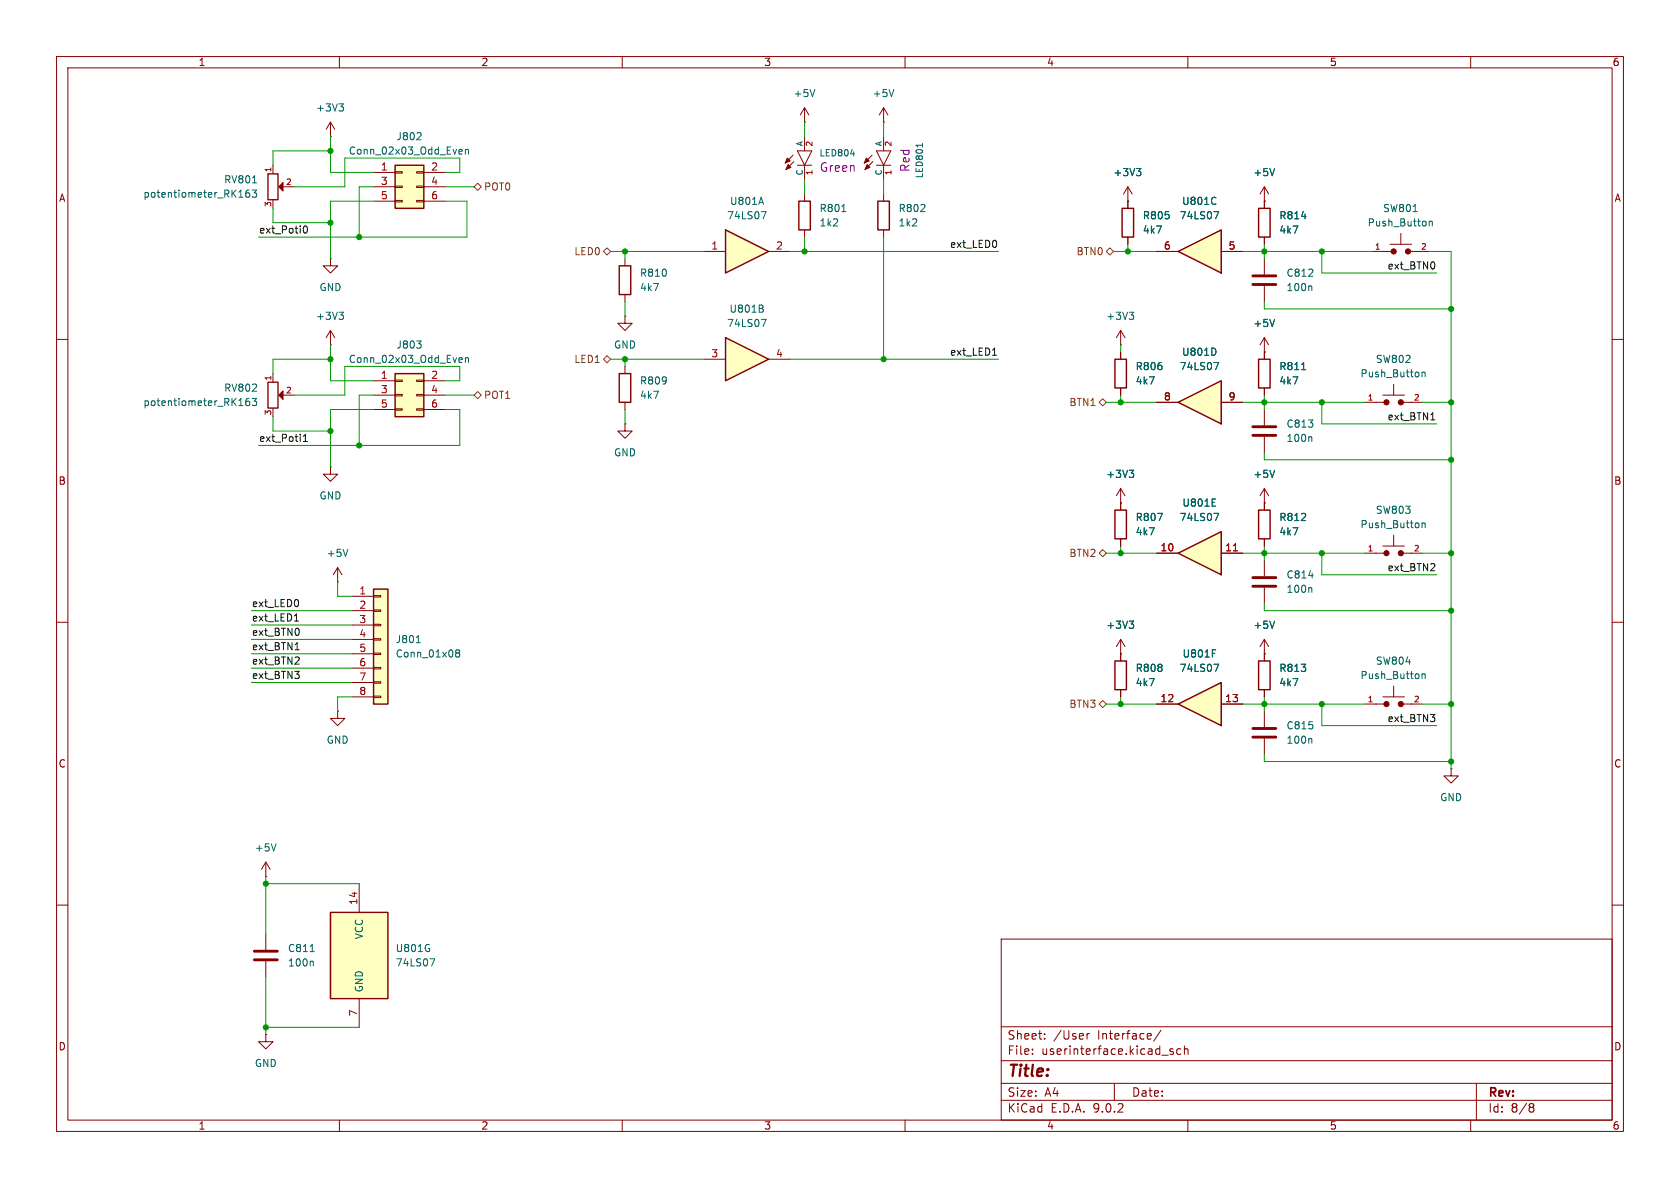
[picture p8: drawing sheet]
<svg xmlns="http://www.w3.org/2000/svg" width="297mm" height="210mm" viewBox="0 0 297 210" stroke-linecap="round" stroke-linejoin="round" font-family="sans-serif">
<g fill="none" stroke="#840000" stroke-width=".18">
<path d="M10 10h277v190h-277zM12 12h273v186h-273zM60 10v2M110 10v2M160 10v2M210 10v2M260 10v2M223.5 45.7v2.8M223.5 50.5v2.8M223.5 59.7v3.8M223.5 59.7l-.7 1.3M223.5 59.7l.8 1.3"/>
<path d="M10 60h2M223.5 62.2h.1M223.5 68.6v1.3M223.5 72.4v2.8M223.5 77.2v2.8M241.3 71.1h3.3M244.5 69.9h3.8M246.4 67.9v2M248.2 71.1h3.3M285 60h2M241.3 97.8h3.3M244.5 96.5h3.8"/>
<path d="M246.4 94.6v1.9M248.2 97.8h3.3M10 110h2M59.7 102.9h.1M59.7 100.3l-.8 1.3M59.7 100.3l.8 1.3M59.7 100.3v2.6M285 110h2M10 160h2M47 165.1v2.8M47 169.9v2.8M177 166h108v32h-108z"/>
<path d="M285 160h2M60 198v2M110 198v2M160 198v2M177 194.5h108M177 191.5h108M177 187.5h108M177 181.5h108M182.5 186.3v.1M182.5 185.5v.1M184.7 183.6v.1M184.7 182.8v.1"/>
<path d="M192.2 182.7v1M192.6 182.7l-.3 .1-.1 .2M197 191.5v3M205.2 182.1l-1.2 2M207.4 185.5l-.4-.1-.2 .2 .1 .2 .5 .2v.3h-.6M208.7 185.5l-.4-.1-.3 .3v.4l.2 .2h.5M209.4 185.5l.2-.1 .4 .1v.9M209.4 184.9v1.5M210 198v2M260 198v2M261 191.5v6.5M270.6 195.1l.4 .1 .2 .2-.3 .3"/>
<path d="M270.6 195.7h.3M270.9 195.7l.2 .2 .1 .4-.2 .2-.4 .1"/>
</g>
<path d="M225.3 56.5l-.4 1.2M231.7 50.5l.2 .2v.7M230.1 65.3h.7M231.7 77.2l.2 .2v.6M251.4 65.8v.8M251.4 65.9l.2-.1h.3v.8M61.5 97.1l-.4 1.3M251.4 92.4v.9M251.4 92.6l.2-.2 .3 .1v.8M54.8 168.2h.8M55.2 169.9l.2 .2v.7" fill="none" stroke="#006464" stroke-width=".18"/>
<path d="M221.5 48.8h4.1M221.5 50.3h4.1M221.5 75.4h4.1M221.5 77h4.1M45 168.1h4M45 169.7h4" fill="none" stroke="#840000" stroke-width=".51"/>
<path d="M222.5 63.5h2v5.1h-2z" fill="none" stroke="#840000" stroke-width=".25"/>
<g fill="#840000" stroke="#840000" stroke-width=".18">
<circle cx="245.1" cy="71.1" r=".46"/>
<circle cx="247.6" cy="71.1" r=".46"/>
<circle cx="245.1" cy="97.8" r=".46"/>
<circle cx="247.6" cy="97.8" r=".46"/>
</g>
<path d="M58.4 161.3h10.2v15.2h-10.2z" fill="#ffffc2"/>
<path d="M58.4 161.3h10.2v15.2h-10.2z" fill="none" stroke="#840000" stroke-width=".25"/>
<path d="M63.5 156.2v5.1M63.5 176.5v5.1" fill="none" stroke="#840000" stroke-width=".18"/>
<path d="M76 169.5h.9l-.6 1.3" fill="none" stroke="#006464" stroke-width=".18"/>
<path d="M66 104.1h2.6v20.4h-2.6z" fill="#ffffc2"/>
<path d="M141.2 35.6h2.1v5h-2.1zM155.2 35.6h2v5h-2zM198.4 36.8h2v5.1h-2zM222.5 90.2h2v5.1h-2zM66 104.1h2.6v20.4h-2.6z" fill="none" stroke="#840000" stroke-width=".25"/>
<g fill="none" stroke="#840000" stroke-width=".18">
<path d="M142.2 19.1v2.5M142.2 19.1l-.7 1.2M142.2 19.1l.8 1.2M156.2 19.1v2.5M156.2 19.1l-.8 1.2M156.2 19.1l.8 1.2M140.2 27.4l-1.4 1.4M140.3 28.6l-1.4 1.4M141 29.2h2.5M141 26.7h2.5l-1.3 2.5zM142.2 21.6h.1M142.2 24.1v2.6"/>
<path d="M142.2 29.2v2.6M142.2 34.3v1.3M154.2 27.4l-1.4 1.4M154.3 28.6l-1.4 1.4M154.9 29.2h2.6M154.9 26.7h2.6l-1.3 2.5zM156.2 21.6h.1M156.2 24.1v2.6M156.2 29.2v2.6M156.2 34.3v1.3M199.4 35.6h.1M199.4 33l.8 1.3"/>
<path d="M199.4 33l-.8 1.3M199.4 33v3.8M142.2 40.6v1.3M156.2 40.6v1.3M198.1 58.4l.8 1.3M198.1 58.4l-.7 1.3M198.1 58.4v2.6M199.4 41.9v1.3M48.3 66v1.5M48.3 72.2v1.5M50.1 69.9h2M198.1 61h.1"/>
<path d="M58.4 82.6v1.2h1.3l-1.3 1.3-1.3-1.3h1.3M58.4 82.6h.1M223.5 88.9v1.3M223.5 95.3v1.2M62.2 105.4h3.8M62.2 108h3.8M62.2 110.5h3.8M62.2 113h3.8M62.2 115.6h3.8M62.2 118.1h3.8M66 105.3h1.3v.2h-1.3zM66 107.8h1.3v.3h-1.3z"/>
<path d="M66 110.4h1.3v.2h-1.3zM66 112.9h1.3v.3h-1.3zM66 115.4h1.3v.3h-1.3zM66 118h1.3v.2h-1.3zM59.7 125.7v1.3h1.3l-1.3 1.3-1.3-1.3h1.3M59.7 125.7h.1M62.2 120.7h3.8M62.2 123.2h3.8M66 120.5h1.3v.3h-1.3zM66 123.1h1.3v.2h-1.3zM47 154.9h.1M47 152.4l-.8 1.3"/>
<path d="M47 152.4l.8 1.3M47 152.4v2.5"/>
</g>
<g fill="none" stroke="#006464" stroke-width=".18">
<path d="M144.1 15.8l-.5 1.3M158 15.8l-.4 1.3M148.8 37.4h.7M150.4 27.2h.7M163.1 25.4v.6M200.9 29.8h.8l-.4 .5M201.4 30.3l.3 .2v.3l-.3 .3M199.6 55.2h.8l-.4 .5M200.2 55.7l.2 .2v.3l-.2 .3M44 70.4l-.3 .1a.86 .86 0 0 0 0 1.2l.4-.1 .1-.4-.3-.3h-.2l-.3 .3M44.6 70.4h.8l-.5 .5 .4 .1v.6l-.2 .1-.5-.1M73.6 113.6h.7"/>
<path d="M80.8 115.4l-.3-.2 .3-.3h.2l.3 .2-.3 .3M80.8 115.4l-.3 .3 .1 .3 .2 .1h.3l.2-.2v-.2l-.3-.3M80.8 115.4h.2M48.8 149.2l-.4 1.2"/>
</g>
<g fill="#840000" stroke="#840000" stroke-width=".18">
<path d="M153.3 29.1l.5 .5-.9 .4z"/>
<path d="M153.2 27.9l.5 .5-.9 .4z"/>
<path d="M139.3 29.1l.5 .5-.9 .4z"/>
<path d="M139.2 27.9l.5 .5-.9 .4z"/>
<path d="M50 69.1v1.5l-.7-.7z"/>
</g>
<path d="M47.4 67.6h1.7v4.5h-1.7z" fill="none" stroke="#840000" stroke-width=".24"/>
<path d="M208.3 44.5l7.6-3.9v7.7z" fill="#ffffc2"/>
<path d="M208.3 44.5l7.6-3.9v7.7z" fill="none" stroke="#840000" stroke-width=".25"/>
<path d="M204.5 44.5h3.8M215.9 44.5h3.8" fill="none" stroke="#840000" stroke-width=".18"/>
<path d="M214.6 37.4h.8l-.5 1.3M214.9 34.9l.1 .1M215 36l-.1 .1" fill="none" stroke="#006464" stroke-width=".18"/>
<path d="M208.3 97.8l7.6-3.8v7.6z" fill="#ffffc2"/>
<path d="M197.1 90.2h2v5.1h-2zM208.3 97.8l7.6-3.8v7.6z" fill="none" stroke="#840000" stroke-width=".25"/>
<path d="M198.1 88.9h.1M198.1 86.4l.8 1.2M198.1 86.4l-.7 1.2M198.1 86.4v3.8M198.1 95.3v1.2M204.5 97.8h3.8M215.9 97.8h3.8" fill="none" stroke="#840000" stroke-width=".18"/>
<path d="M218 97.4h.8" fill="none" stroke="#a90000" stroke-width=".18"/>
<path d="M199.6 83.1h.8l-.4 .5M200.2 83.6l.2 .3v.3l-.2 .2M204.6 90.7h.9l-.6 1.3M214.3 89.5h.6M214.3 88.2h.6M214.6 90.7h.8l-.5 1.3" fill="none" stroke="#006464" stroke-width=".18"/>
<path d="M208.3 71.1l7.6-3.8v7.6z" fill="#ffffc2"/>
<path d="M197.1 63.5h2v5.1h-2zM208.3 71.1l7.6-3.8v7.6zM197.1 116.8h2v5.1h-2z" fill="none" stroke="#840000" stroke-width=".25"/>
<path d="M198.1 62.2v1.3M198.1 68.6v1.3M204.5 71.1h3.8M215.9 71.1h3.8M198.1 115.6h.1M198.1 113v3.8M198.1 113l.8 1.3M198.1 113l-.7 1.3M198.1 121.9v1.3" fill="none" stroke="#840000" stroke-width=".18"/>
<path d="M214.6 64.1h.8l-.5 1.2M214.9 61.8v.7M199.6 109.8h.8l-.4 .5M200.2 110.3l.2 .2v.3l-.2 .3" fill="none" stroke="#006464" stroke-width=".18"/>
<path d="M208.3 124.5l7.6-3.8v7.6z" fill="#ffffc2"/>
<path d="M208.3 124.5l7.6-3.8v7.6z" fill="none" stroke="#840000" stroke-width=".25"/>
<path d="M48.3 29.2v1.5M48.3 35.3v1.5M50.1 33h2M204.5 124.5h3.8M215.9 124.5h3.8M47 182.9v1.3h1.3l-1.3 1.2-1.3-1.2h1.3M47 182.9h.1" fill="none" stroke="#840000" stroke-width=".18"/>
<path d="M44 33.6l-.3 .1a.86 .86 0 0 0 0 1.2l.4-.2 .1-.4-.3-.2h-.3l-.2 .2M44.6 33.6h.8l-.5 .5 .4 .1v.5l-.2 .2-.5-.2M44.6 32.3h.8M214.3 114.9h.6M214.6 117.4h.8l-.5 1.3" fill="none" stroke="#006464" stroke-width=".18"/>
<path d="M47.4 30.7h1.7v4.6h-1.7z" fill="none" stroke="#840000" stroke-width=".24"/>
<path d="M50 32.3v1.5l-.7-.8z" fill="#840000" stroke="#840000" stroke-width=".18"/>
<path d="M69.8 66h5.1v7.7h-5.1z" fill="#ffffc2"/>
<path d="M69.8 66h5.1v7.7h-5.1z" fill="none" stroke="#840000" stroke-width=".25"/>
<g fill="none" stroke="#840000" stroke-width=".18">
<path d="M58.4 24.1h.1M58.4 21.6l.8 1.3M58.4 21.6l-.7 1.3M58.4 21.6v2.5M58.4 45.7v1.3h1.3l-1.3 1.3-1.3-1.3h1.3M58.4 45.7h.1M58.4 58.4v2.6M58.4 58.4l.8 1.3M58.4 58.4l-.7 1.3M58.4 61h.1M66 67.3h3.8M66 69.9h3.8"/>
<path d="M66 72.4h3.8M69.8 67.2h1.3v.2h-1.3zM69.8 69.7h1.3v.3h-1.3zM69.8 72.3h1.3v.2h-1.3zM73.7 67.2h1.2v.2h-1.2zM73.7 69.7h1.2v.3h-1.2zM73.7 72.3h1.2v.2h-1.2zM74.9 67.3h3.8M74.9 69.9h3.8M74.9 72.4h3.8"/>
</g>
<path d="M59.9 18.4h.8l-.4 .4M60.5 18.8l.2 .3v.3l-.2 .2M59.9 55.2h.8l-.4 .5M60.5 55.7l.2 .2v.3l-.2 .3M73.7 60.3h.7l-.4 .5M74.3 60.8l.1 .2-.1 .5M81.3 63.2l.4 .1v.2l-.6 .2M81.7 64l-.4 .1M82.3 63.4l.2-.2 .3 .1v.8M82.3 63.2v.9" fill="none" stroke="#006464" stroke-width=".18"/>
<path d="M69.8 29.2h5.1v7.6h-5.1z" fill="#ffffc2"/>
<path d="M69.8 29.2h5.1v7.6h-5.1zM222.5 36.8h2v5.1h-2zM109.5 47h2v5.1h-2z" fill="none" stroke="#840000" stroke-width=".25"/>
<g fill="none" stroke="#840000" stroke-width=".18">
<path d="M66 30.5h3.8M66 33h3.8M66 35.6h3.8M69.8 30.4h1.3v.2h-1.3zM69.8 32.9h1.3v.2h-1.3zM69.8 35.4h1.3v.3h-1.3zM73.7 30.4h1.2v.2h-1.2zM73.7 32.9h1.2v.2h-1.2zM73.7 35.4h1.2v.3h-1.2zM74.9 30.5h3.8M74.9 33h3.8M74.9 35.6h3.8"/>
<path d="M223.5 35.6h.1M223.5 33v3.8M223.5 33l-.7 1.3M223.5 33l.8 1.3M110.5 45.7v1.3M110.5 52.1v1.2M223.5 41.9v1.3M242.6 44.5h3.3M245.7 43.2h3.9M247.6 41.3v1.9M249.4 44.5h3.3M110.5 74.9v1.3h1.3l-1.3 1.3-1.3-1.3h1.3"/>
<path d="M110.5 74.9h.1M223.5 88.9h.1M223.5 86.4v2.5M223.5 99.1v2.8M223.5 86.4l-.7 1.2M223.5 86.4l.8 1.2M223.5 115.6h.1M223.5 103.9v2.8M223.5 113v2.6M223.5 113l-.7 1.3M223.5 113l.8 1.3"/>
</g>
<g fill="none" stroke="#006464" stroke-width=".18">
<path d="M74.3 23.5l.1 .2v.3l-.7 .7h.7M81.3 26.4l.4 .1v.2l-.6 .1M81.7 27.2h-.4M82.3 26.5l.2-.1 .3 .1v.7M82.3 26.4v.8M225.3 29.8l-.4 1.3M230.1 38.3h.8M249.8 37.4h.8M252.7 39.1v.8M252.7 39.2l.2-.1 .3 .1v.7M225.3 83.1l-.4 1.3M225.3 109.8l-.4 1.3"/>
<path d="M231.4 101.8h.8M231.7 103.9l.2 .2v.6"/>
</g>
<g fill="#840000" stroke="#840000" stroke-width=".18">
<circle cx="246.4" cy="44.5" r=".46"/>
<circle cx="248.9" cy="44.5" r=".46"/>
</g>
<path d="M221.5 102.1h4.1M221.5 103.6h4.1" fill="none" stroke="#840000" stroke-width=".51"/>
<path d="M128.3 59.7l7.6 3.8-7.6 3.8z" fill="#ffffc2"/>
<path d="M128.3 59.7l7.6 3.8-7.6 3.8zM109.5 66h2v5.1h-2zM222.5 116.8h2v5.1h-2z" fill="none" stroke="#840000" stroke-width=".25"/>
<path d="M110.5 55.9v1.3h1.3l-1.3 1.2-1.3-1.2h1.3M110.5 55.9h.1M110.5 64.8v1.2M110.5 71.1v1.3M124.5 63.5h3.8M135.9 63.5h3.8M223.5 115.6v1.2M223.5 121.9v1.3" fill="none" stroke="#840000" stroke-width=".18"/>
<path d="M134.6 56.5h.8l-.5 1.2M134.7 54.5l.3 .3-.1 .3-.2 .1M134.8 54l.1 .2-.1 .3" fill="none" stroke="#006464" stroke-width=".18"/>
<path d="M128.3 40.6l7.6 3.9-7.6 3.8z" fill="#ffffc2"/>
<path d="M128.3 40.6l7.6 3.9-7.6 3.8z" fill="none" stroke="#840000" stroke-width=".25"/>
<g fill="none" stroke="#840000" stroke-width=".18">
<path d="M199.4 35.6h.1M199.4 35.6v1.2M223.5 35.6h.1M223.5 35.6v1.2M124.5 44.5h3.8M135.9 44.5h3.8M199.4 41.9v1.3M204.5 44.5h3.8M215.9 44.5h3.8M223.5 41.9v1.3M198.1 62.2v1.3M198.1 68.6v1.3"/>
<path d="M204.5 71.1h3.8M215.9 71.1h3.8M223.5 62.2h.1M223.5 62.2v1.3M223.5 68.6v1.3M198.1 88.9h.1M198.1 88.9v1.3M198.1 95.3v1.2M204.5 97.8h3.8M215.9 97.8h3.8M223.5 88.9h.1M223.5 88.9v1.3"/>
<path d="M223.5 95.3v1.2M198.1 115.6h.1M198.1 115.6v1.2M223.5 115.6h.1M223.5 115.6v1.2M198.1 121.9v1.3M204.5 124.5h3.8M215.9 124.5h3.8M223.5 121.9v1.3M223.5 125.7v2.8M223.5 130.6v2.8M241.3 124.5h3.3"/>
<path d="M244.5 123.2h3.8M246.4 121.3v1.9M248.2 124.5h3.3M256.5 135.9v1.3h1.3l-1.3 1.2-1.2-1.2h1.2M256.5 135.9h.1"/>
</g>
<g fill="none" stroke="#006464" stroke-width=".18">
<path d="M134.6 34.9l.4 1.2M134.6 37.4h.8l-.5 1.3M200.9 29.8h.8l-.4 .5M201.4 30.3l.3 .2v.3l-.3 .3M214.6 37.4h.8l-.5 1.3M214.9 34.9l.1 .1M215 36l-.1 .1M225.3 29.8l-.4 1.3M230.1 38.3h.8M225.3 56.5l-.4 1.2M214.6 64.1h.8l-.5 1.2M214.9 61.8v.7"/>
<path d="M230.1 65.3h.7M199.6 83.1h.8l-.4 .5M200.2 83.6l.2 .3v.3l-.2 .2M204.6 90.7h.9l-.6 1.3M214.3 89.5h.6M214.3 88.2h.6M214.6 90.7h.8l-.5 1.3M225.3 83.1l-.4 1.3M199.6 109.8h.8l-.4 .5M200.2 110.3l.2 .2v.3l-.2 .3M214.3 114.9h.6M214.6 117.4h.8l-.5 1.3"/>
<path d="M225.3 109.8l-.4 1.3M251.4 119.1v.9M251.4 119.2l.2-.1 .3 .1v.8M231.7 130.5l.2 .2v.7"/>
</g>
<path d="M221.5 128.8h4.1M221.5 130.3h4.1" fill="none" stroke="#840000" stroke-width=".51"/>
<g fill="#840000" stroke="#840000" stroke-width=".18">
<circle cx="245.1" cy="124.5" r=".46"/>
<circle cx="247.6" cy="124.5" r=".46"/>
</g>
<path d="M83.8 33l.7-.6 .6 .6-.6 .7zM106.7 44.5l.6-.7 .6 .7-.6 .6zM195.6 44.5l.6-.7 .6 .7-.6 .6zM83.8 69.9l.7-.7 .6 .7-.6 .6zM107.3 62.9l.6 .6-.6 .6-.6-.6zM194.3 71.1l.6-.6 .7 .6-.7 .7zM194.3 97.8l.6-.6 .7 .6-.7 .6zM194.3 124.5l.6-.7 .7 .7-.7 .6z" fill="none" stroke="#725600" stroke-width=".18"/>
<g fill="none" stroke="#0f0f0f" stroke-width=".18">
<path d="M53.6 40.4l.1-.3 .2-.2a.68 .68 0 0 1 .5 .7 .68 .68 0 0 1-.5 .6l-.2-.1-.1-.4M176.1 42.7v.8M253.6 46.5v.8M53.6 78h.7M53.6 77.1l.4-.3v1.2M175.5 62.8h.7M252.9 74.2h.8M253.6 99.7v.5M52 109.8h.8M52.1 118.7h.8l-.4 .5M52.1 117.4h.8M52.2 114.9h.7"/>
<path d="M52.7 106.2v.8M52.8 111.3v.8M52.8 116.3v.4M52.8 119.3v.5M252.9 100.9h.8M252.9 126.3h.8l-.5 .5M253.6 126.9v.5"/>
</g>
<g fill="none" stroke="#009600" stroke-width=".18">
<path d="M48.3 36.8v2.6h10.1M58.4 24.1v6.4h7.6M58.4 26.7h-10.1v2.5M66 35.6h-7.6v10.1M66 33h-2.5v8.9M78.7 30.5h2.6v-2.6h-20.3v5.1h-8.9M78.7 35.6h3.8v6.3h-36.8M78.7 33h5.1M142.2 21.6v2.5M142.2 31.8v2.5M156.2 21.6v2.5M156.2 31.8v2.5"/>
<path d="M107.9 44.5h16.6M110.5 44.5v1.2M110.5 53.3v2.6M139.7 44.5h36.8M142.2 41.9v2.6M156.2 41.9v21.6M196.8 44.5h7.7M199.4 43.2v1.3M219.7 44.5h22.9M223.5 43.2v2.5M223.5 53.3v1.3h33M233.7 44.5v3.8h20.3"/>
<path d="M252.7 44.5h3.8v91.4M48.3 73.7v2.5h10.1M58.4 61v6.3h7.6M58.4 63.5h-10.1v2.5M66 69.9h-2.5v8.8M66 72.4h-7.6v10.2M78.7 67.3h2.6v-2.5h-20.3v5.1h-8.9M78.7 72.4h2.6v6.3h-35.6M78.7 69.9h5.1M107.9 63.5h16.6M110.5 63.5v1.3M110.5 72.4v2.5"/>
<path d="M139.7 63.5h36.8M195.6 71.1h8.9M198.1 61v1.2M198.1 69.9v1.2M219.7 71.1h21.6M223.5 69.9v2.5M233.7 71.1v3.8h20.3M251.5 71.1h5M195.6 97.8h8.9M198.1 96.5v1.3M219.7 97.8h21.6M223.5 80v1.3h33"/>
<path d="M223.5 96.5v2.6M233.7 97.8v3.8h20.3M251.5 97.8h5M44.4 108h17.8M44.4 113h17.8M44.4 110.5h17.8M44.4 115.6h17.8M44.4 118.1h17.8M59.7 102.9v2.5h2.5M223.5 106.7v1.3h33M44.4 120.7h17.8M62.2 123.2h-2.5v2.5"/>
<path d="M195.6 124.5h8.9M198.1 123.2v1.3M219.7 124.5h21.6M223.5 123.2v2.5M223.5 133.4v1.2h33M233.7 124.5v3.8h20.3M251.5 124.5h5M47 154.9v10.2M47 156.2h16.5M47 172.7v10.2M47 181.6h16.5"/>
</g>
<path d="M218 97.4h.8" fill="none" stroke="#a90000" stroke-width=".18"/>
<g fill="#009600" stroke="#009600" stroke-width=".18">
<circle cx="256.5" cy="108" r=".46"/>
<circle cx="256.5" cy="97.8" r=".46"/>
<circle cx="223.5" cy="97.8" r=".46"/>
<circle cx="233.7" cy="97.8" r=".46"/>
<circle cx="223.5" cy="124.5" r=".46"/>
<circle cx="233.7" cy="124.5" r=".46"/>
<circle cx="256.5" cy="134.6" r=".46"/>
<circle cx="256.5" cy="124.5" r=".46"/>
<circle cx="110.5" cy="44.5" r=".46"/>
<circle cx="142.2" cy="44.5" r=".46"/>
<circle cx="110.5" cy="63.5" r=".46"/>
<circle cx="198.1" cy="71.1" r=".46"/>
<circle cx="156.2" cy="63.5" r=".46"/>
<circle cx="47" cy="156.2" r=".46"/>
<circle cx="58.4" cy="76.2" r=".46"/>
<circle cx="63.5" cy="78.7" r=".46"/>
<circle cx="47" cy="181.6" r=".46"/>
<circle cx="256.5" cy="54.6" r=".46"/>
<circle cx="256.5" cy="81.3" r=".46"/>
<circle cx="256.5" cy="71.1" r=".46"/>
<circle cx="223.5" cy="44.5" r=".46"/>
<circle cx="233.7" cy="44.5" r=".46"/>
<circle cx="58.4" cy="39.4" r=".46"/>
<circle cx="58.4" cy="63.5" r=".46"/>
<circle cx="63.5" cy="41.9" r=".46"/>
<circle cx="58.4" cy="26.7" r=".46"/>
<circle cx="198.1" cy="124.5" r=".46"/>
<circle cx="223.5" cy="71.1" r=".46"/>
<circle cx="233.7" cy="71.1" r=".46"/>
<circle cx="198.1" cy="97.8" r=".46"/>
<circle cx="199.4" cy="44.5" r=".46"/>
</g>
<text font-size="2.8" fill="#840000" x="178" y="190.9">Title:</text>
<g font-size="2.1" fill="#840084">
<text x="144.8" y="30.6">Green</text>
<text x="161" y="30.5" transform="rotate(-90 161 30.5)">Red</text>
</g>
<g font-size="2.1" fill="#840000">
<text x="178" y="184">Sheet:</text>
<text x="186.2" y="184">/User</text>
<text x="194.1" y="184">Interface/</text>
<text x="178" y="186.7">File:</text>
<text x="184.1" y="186.7">userinterface.kicad_sch</text>
<text x="178" y="196.9">KiCad</text>
<text x="178" y="194.1">Size:</text>
<text x="184.7" y="194.1">A4</text>
<text x="185.7" y="196.9">E.D.A.</text>
<text x="193.3" y="196.9">9.0.2</text>
<text x="200" y="194.1">Date:</text>
<text x="263" y="194.3">Rev:</text>
<text x="263" y="196.9">Id:</text>
<text x="267.1" y="196.9">8/8</text>
</g>
<g font-size="1.8" fill="#840000">
<text x="35" y="11.9">1</text>
<text x="85" y="11.9">2</text>
<text x="135" y="11.9">3</text>
<text x="185" y="11.9">4</text>
<text x="235" y="11.9">5</text>
<text x="285" y="11.9">6</text>
<text x="10.3" y="35.9">A</text>
<text x="285.3" y="35.9">A</text>
<text x="10.3" y="85.9">B</text>
<text x="285.3" y="85.9">B</text>
<text x="10.3" y="135.9">C</text>
<text x="285.3" y="135.9">C</text>
<text x="10.3" y="185.9">D</text>
<text x="285.3" y="185.9">D</text>
<text x="35" y="199.9">1</text>
<text x="85" y="199.9">2</text>
<text x="135" y="199.9">3</text>
<text x="185" y="199.9">4</text>
<text x="235" y="199.9">5</text>
<text x="285" y="199.9">6</text>
</g>
<g font-size="1.8" fill="#006464">
<text x="140.2" y="17.4">+5V</text>
<text x="154.2" y="17.4">+5V</text>
<text x="55.8" y="19.9">+3V3</text>
<text x="61.6" y="27.5">Conn_02x03_Odd_Even</text>
<text x="70" y="25">J802</text>
<text x="25.2" y="35.2">potentiometer_RK163</text>
<text x="39.5" y="32.6">RV801</text>
<text x="196.7" y="31.3">+3V3</text>
<text x="221.5" y="31.3">+5V</text>
<text x="128.4" y="39">74LS07</text>
<text x="129" y="36.4">U801A</text>
<text x="144.8" y="37.7">R801</text>
<text x="144.8" y="40.2">1k2</text>
<text x="158.8" y="37.7">R802</text>
<text x="158.8" y="40.2">1k2</text>
<text x="201.9" y="39">R805</text>
<text x="201.9" y="41.5">4k7</text>
<text x="208.5" y="39">74LS07</text>
<text x="208.9" y="36.4">U801C</text>
<text x="226.1" y="39">R814</text>
<text x="226.1" y="41.5">4k7</text>
<text x="241.7" y="40.2">Push_Button</text>
<text x="244.4" y="37.7">SW801</text>
<text x="56.4" y="51.7">GND</text>
<text x="113" y="49.1">R810</text>
<text x="113" y="51.7">4k7</text>
<text x="227.3" y="49.1">C812</text>
<text x="227.3" y="51.7">100n</text>
<text x="55.8" y="56.7">+3V3</text>
<text x="128.4" y="58">74LS07</text>
<text x="128.9" y="55.5">U801B</text>
<text x="195.5" y="56.7">+3V3</text>
<text x="221.5" y="58">+5V</text>
<text x="61.6" y="64.4">Conn_02x03_Odd_Even</text>
<text x="70" y="61.8">J803</text>
<text x="108.5" y="61.8">GND</text>
<text x="200.7" y="65.6">R806</text>
<text x="208.5" y="65.6">74LS07</text>
<text x="208.9" y="63.1">U801D</text>
<text x="226.1" y="65.6">R811</text>
<text x="243.1" y="64.4">SW802</text>
<text x="25.2" y="72">potentiometer_RK163</text>
<text x="39.5" y="69.4">RV802</text>
<text x="113" y="68.2">R809</text>
<text x="113" y="70.7">4k7</text>
<text x="200.7" y="68.2">4k7</text>
<text x="226.1" y="68.2">4k7</text>
<text x="240.4" y="66.9">Push_Button</text>
<text x="227.3" y="75.8">C813</text>
<text x="108.5" y="80.9">GND</text>
<text x="227.3" y="78.3">100n</text>
<text x="56.4" y="88.5">GND</text>
<text x="195.5" y="84.7">+3V3</text>
<text x="208.9" y="89.8">U801E</text>
<text x="221.5" y="84.7">+5V</text>
<text x="200.7" y="92.3">R807</text>
<text x="200.7" y="94.8">4k7</text>
<text x="208.5" y="92.3">74LS07</text>
<text x="226.1" y="92.3">R812</text>
<text x="226.1" y="94.8">4k7</text>
<text x="240.4" y="93.6">Push_Button</text>
<text x="243.1" y="91">SW803</text>
<text x="57.7" y="98.7">+5V</text>
<text x="227.3" y="102.5">C814</text>
<text x="227.3" y="105">100n</text>
<text x="69.9" y="113.9">J801</text>
<text x="195.5" y="111.4">+3V3</text>
<text x="221.5" y="111.4">+5V</text>
<text x="69.9" y="116.4">Conn_01x08</text>
<text x="200.7" y="119">R808</text>
<text x="208.5" y="119">74LS07</text>
<text x="209" y="116.4">U801F</text>
<text x="226.1" y="119">R813</text>
<text x="243.1" y="117.7">SW804</text>
<text x="200.7" y="121.5">4k7</text>
<text x="226.1" y="121.5">4k7</text>
<text x="240.4" y="120.2">Push_Button</text>
<text x="57.7" y="131.7">GND</text>
<text x="227.3" y="129.1">C815</text>
<text x="227.3" y="131.7">100n</text>
<text x="254.5" y="141.8">GND</text>
<text x="45" y="150.7">+5V</text>
<text x="64.4" y="166.1" transform="rotate(-90 64.4 166.1)">VCC</text>
<text x="50.8" y="168.5">C811</text>
<text x="50.8" y="171">100n</text>
<text x="69.9" y="168.5">U801G</text>
<text x="69.9" y="171">74LS07</text>
<text x="64.4" y="175.5" transform="rotate(-90 64.4 175.5)">GND</text>
<text x="45" y="188.8">GND</text>
</g>
<g font-size="1.8" fill="#a90000">
<text x="67.2" y="30.2">1</text>
<text x="67.2" y="32.8">3</text>
<text x="67.2" y="35.3">5</text>
<text x="76.1" y="30.2">2</text>
<text x="76.1" y="32.8">4</text>
<text x="76.1" y="35.3">6</text>
<text x="125.7" y="44.2">1</text>
<text x="137.1" y="44.2">2</text>
<text x="205.7" y="44.2">6</text>
<text x="217.1" y="44.2">5</text>
<text x="125.7" y="63.2">3</text>
<text x="137.1" y="63.2">4</text>
<text x="67.2" y="67.1">1</text>
<text x="67.2" y="69.6">3</text>
<text x="76.1" y="67.1">2</text>
<text x="76.1" y="69.6">4</text>
<text x="205.7" y="70.9">8</text>
<text x="217.1" y="70.9">9</text>
<text x="67.2" y="72.1">5</text>
<text x="76.1" y="72.1">6</text>
<text x="205.1" y="97.5">10</text>
<text x="216.5" y="97.5">11</text>
<text x="63.4" y="105.2">1</text>
<text x="63.4" y="107.7">2</text>
<text x="63.4" y="110.2">3</text>
<text x="63.4" y="112.8">4</text>
<text x="63.4" y="115.3">5</text>
<text x="63.4" y="117.9">6</text>
<text x="63.4" y="120.4">7</text>
<text x="63.4" y="122.9">8</text>
<text x="205.1" y="124.2">12</text>
<text x="216.5" y="124.2">13</text>
<text x="63.2" y="160.1" transform="rotate(-90 63.2 160.1)">14</text>
<text x="63.2" y="179.8" transform="rotate(-90 63.2 179.8)">7</text>
</g>
<g font-size="1.8" fill="#725600">
<text x="85.5" y="33.9">POT0</text>
<text x="101.4" y="45.3">LED0</text>
<text x="190.2" y="45.3">BTN0</text>
<text x="101.4" y="64.4">LED1</text>
<text x="85.5" y="70.7">POT1</text>
<text x="188.9" y="72">BTN1</text>
<text x="188.9" y="98.7">BTN2</text>
<text x="188.9" y="125.3">BTN3</text>
</g>
<g font-size="1.8" fill="#0f0f0f">
<text x="45.7" y="41.4">ext_Poti0</text>
<text x="167.9" y="43.9">ext_LED0</text>
<text x="245.2" y="47.7">ext_BTN0</text>
<text x="167.9" y="63">ext_LED1</text>
<text x="245.2" y="74.4">ext_BTN1</text>
<text x="45.7" y="78.2">ext_Poti1</text>
<text x="245.2" y="101.1">ext_BTN2</text>
<text x="44.4" y="107.4">ext_LED0</text>
<text x="44.4" y="112.5">ext_BTN0</text>
<text x="44.4" y="110">ext_LED1</text>
<text x="44.4" y="115">ext_BTN1</text>
<text x="44.4" y="117.6">ext_BTN2</text>
<text x="44.4" y="120.1">ext_BTN3</text>
<text x="245.2" y="127.7">ext_BTN3</text>
</g>
<g font-size="1.6" fill="#006464">
<text x="144.8" y="27.9">LED804</text>
<text x="163.4" y="31.6" transform="rotate(-90 163.4 31.6)">LED801</text>
</g>
<g font-size="1.4" fill="#006464">
<text x="142" y="26" transform="rotate(-90 142 26)">A</text>
<text x="156" y="26" transform="rotate(-90 156 26)">A</text>
<text x="142" y="31.1" transform="rotate(-90 142 31.1)">C</text>
<text x="156" y="31.1" transform="rotate(-90 156 31.1)">C</text>
</g>
<g font-size="1.4" fill="#a90000">
<text x="144" y="26" transform="rotate(-90 144 26)">2</text>
<text x="157.9" y="26" transform="rotate(-90 157.9 26)">2</text>
<text x="48" y="30.6" transform="rotate(-90 48 30.6)">1</text>
<text x="50.5" y="32.8">2</text>
<text x="144" y="31.1" transform="rotate(-90 144 31.1)">1</text>
<text x="157.9" y="31.1" transform="rotate(-90 157.9 31.1)">1</text>
<text x="48" y="36.7" transform="rotate(-90 48 36.7)">3</text>
<text x="243" y="44.2">1</text>
<text x="251.1" y="44.2">2</text>
<text x="48" y="67.4" transform="rotate(-90 48 67.4)">1</text>
<text x="50.5" y="69.6">2</text>
<text x="241.7" y="70.9">1</text>
<text x="249.9" y="70.9">2</text>
<text x="48" y="73.5" transform="rotate(-90 48 73.5)">3</text>
<text x="241.7" y="97.5">1</text>
<text x="249.9" y="97.5">2</text>
<text x="241.7" y="124.2">1</text>
<text x="249.9" y="124.2">2</text>
</g>
</svg>
